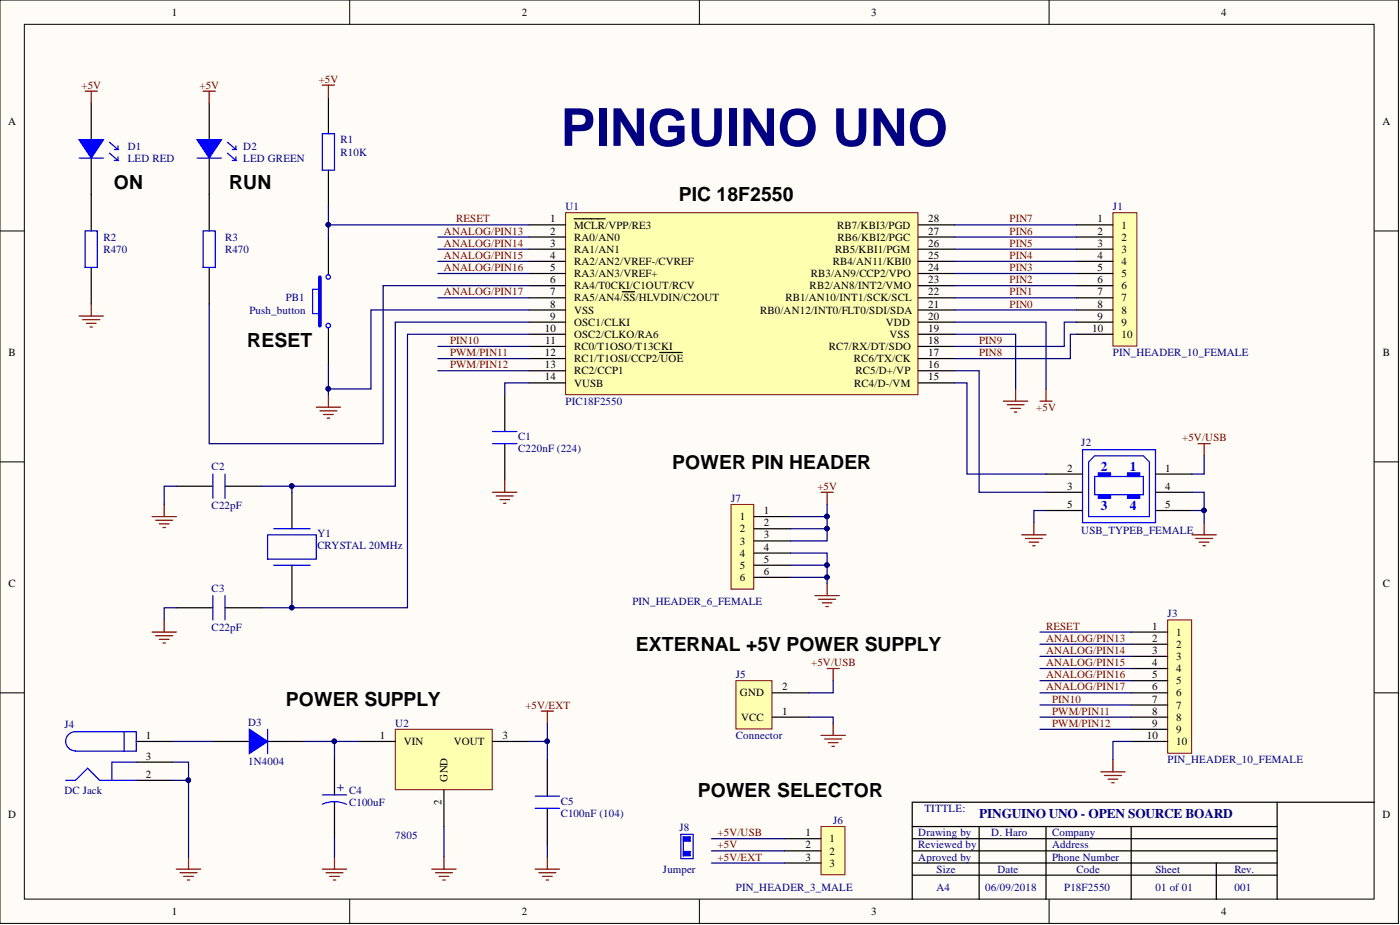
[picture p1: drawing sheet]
<svg xmlns="http://www.w3.org/2000/svg" width="292mm" height="193mm" viewBox="0 0 292 193" stroke-linecap="round" stroke-linejoin="round" font-family="sans-serif">
<g fill="#fffcf8" stroke="#000" stroke-width=".21">
<path d="M0 0h291.8v192.6h-291.8z"/>
<path d="M5.1 5.1h281.6v182.5h-281.6z"/>
</g>
<path d="M73 0v5.1M145.9 0v5.1M218.9 0v5.1M0 48.2h5.1M286.8 48.2h5M0 96.4h5.1M286.8 96.4h5M0 144.5h5.1M286.8 144.5h5M73 187.6v5.1M145.9 187.6v5.1M218.9 187.6v5.1" fill="none" stroke="#000" stroke-width=".21"/>
<path d="M118 44.4h73.5v37.9h-73.5z" fill="#ffffb0" stroke="#800000" stroke-width=".21"/>
<g fill="none" stroke="#000" stroke-width=".25">
<path d="M19 21.6v7.6M19 33v7.6M110.4 46.9h7.6M110.4 49.5h7.6M110.4 52h7.6M110.4 54.5h7.6M110.4 57.1h7.6M110.4 59.6h7.6M119.8 45.6h6.5M191.6 46.9h7.6M191.6 49.5h7.6M191.6 52h7.6"/>
<path d="M191.6 54.5h7.6M191.6 57.1h7.6M191.6 59.6h7.6M110.4 62.1h7.6M110.4 64.7h7.6M110.4 67.2h7.6M110.4 69.7h7.6M110.4 72.3h7.6M110.4 74.8h7.6M110.4 77.3h7.6M110.4 79.9h7.6M129.8 60.9h2.6"/>
<path d="M137.6 73.5h4.7M191.6 62.1h7.6M191.6 64.7h7.6M191.6 67.2h7.6M191.6 69.7h7.6M191.6 72.3h7.6M191.6 74.8h7.6M191.6 77.3h7.6M191.6 79.9h7.6"/>
</g>
<path d="M16.5 33h5.1" fill="none" stroke="#00f" stroke-width=".25"/>
<path d="M16.5 29.2h5.1l-2.6 3.8z" fill="#00f"/>
<path d="M16.5 29.2h5.1l-2.6 3.8zM22.8 32l1.8 1.5h-.7M22.8 29.7l1.8 1.5h-.7M24.6 30.4v.8M24.6 32.7v.8M41.1 33h5.1" fill="none" stroke="#00f" stroke-width=".25"/>
<path d="M17.8 19h2.5M19 19v2.6" fill="none" stroke="#800000" stroke-width=".25"/>
<path d="M43.6 21.6v7.6M43.6 33v7.6" fill="none" stroke="#000" stroke-width=".25"/>
<path d="M41.1 29.2h5.1l-2.6 3.8z" fill="#00f"/>
<g fill="none" stroke="#00f" stroke-width=".25">
<path d="M41.1 29.2h5.1l-2.6 3.8zM47.5 32l1.7 1.5h-.7M47.5 29.7l1.7 1.5h-.7M49.2 30.4v.8M49.2 32.7v.8M67.3 27.9h2.5v7.6h-2.5zM17.8 48.2h2.5v7.6h-2.5zM42.4 48.2h2.5v7.6h-2.5zM65.2 60.4h1.3v5h-1.3zM44.4 98.9v5.1M46.9 98.9v5.1M225.9 93.8h15.2v15.2h-15.2z"/>
<path d="M227.1 96.4l1.3-1.3h10.1l1.3 1.3v11.4h-12.7zM228.4 99.4h10.1v3.8h-10.1zM55.8 111.6h10.2v5h-10.2zM57.1 110.3h7.6M57.1 117.9h7.6M44.4 124.3v5M46.9 124.3v5"/>
<circle cx="68.5" cy="57.8" r=".47"/>
<circle cx="68.5" cy="67.9" r=".47"/>
</g>
<g fill="none" stroke="#800000" stroke-width=".25">
<path d="M42.4 19h2.5M43.6 19v2.6M67.3 17.8h2.5M68.5 17.8v2.5M16.5 65.9h5.1M17.3 66.7h3.5M18 67.5h2M18.8 68.2h.5M19 63.4v2.5M66 84.9h5.1M66.7 85.7h3.6M67.5 86.5h2"/>
<path d="M68.3 87.2h.5M68.5 82.4v2.5M31.7 107.8h5.1M32.5 108.5h3.5M33.2 109.3h2.1M34 110.1h.5M34.3 105.2v2.6M31.7 131.9h5.1M32.5 132.6h3.5M33.2 133.4h2.1M34 134.1h.5M34.3 129.3v2.6"/>
</g>
<g fill="none" stroke="#000" stroke-width=".25">
<path d="M68.5 20.3v7.6M68.5 35.5v7.6M19 40.6v7.6M19 55.8v7.6M43.6 40.6v7.6M43.6 55.8v7.6M68.5 49.7v7.6M68.5 68.5v7.6M36.8 101.4h7.6M46.9 101.4h7.7M60.9 102.7v7.6M60.9 117.9v7.6"/>
<path d="M36.8 126.8h7.6M46.9 126.8h7.7"/>
</g>
<path d="M66.7 57.8v10.2" fill="none" stroke="#00f" stroke-width=".76"/>
<path d="M229.2 98.6h2.5v.8h-2.5z" fill-rule="evenodd" fill="#00f"/>
<path d="M229.2 98.6h2.5v.8h-2.5z" fill="none" stroke="#00f" stroke-width=".25"/>
<path d="M235.3 98.6h2.5v.8h-2.5z" fill-rule="evenodd" fill="#00f"/>
<path d="M235.3 98.6h2.5v.8h-2.5z" fill="none" stroke="#00f" stroke-width=".25"/>
<path d="M229.2 103.2h2.5v.8h-2.5z" fill-rule="evenodd" fill="#00f"/>
<path d="M229.2 103.2h2.5v.8h-2.5z" fill="none" stroke="#00f" stroke-width=".25"/>
<path d="M235.3 103.2h2.5v.8h-2.5z" fill-rule="evenodd" fill="#00f"/>
<path d="M235.3 103.2h2.5v.8h-2.5z" fill="none" stroke="#00f" stroke-width=".25"/>
<path d="M218.2 98.9h7.7M241.1 98.9h7.6M218.2 102.7h7.7M218.2 106.5h7.7M241.1 102.7h7.6M241.1 106.5h7.6" fill="none" stroke="#000" stroke-width=".25"/>
<path d="M232.2 44.4h5v27.8h-5z" fill="#ffffb0" stroke="#800000" stroke-width=".21"/>
<g fill="none" stroke="#000" stroke-width=".25">
<path d="M224.6 46.9h7.6M224.6 49.5h7.6M224.6 52h7.6M224.6 54.5h7.6M224.6 57.1h7.6M224.6 59.6h7.6M224.6 62.1h7.6M224.6 64.7h7.6M224.6 67.2h7.6M224.6 69.7h7.6M105.3 82.4v7.6M105.3 92.6v7.6"/>
<path d="M28.4 154.7h7.6M28.4 159h7.6M44.4 154.7h7.6M55.8 154.7h7.6M28.4 162.8h7.6"/>
</g>
<g fill="none" stroke="#800000" stroke-width=".25">
<path d="M209.4 83.7h5M210.1 84.4h3.6M210.9 85.2h2M211.6 86h.6M211.9 81.1v2.6M217 83.7h2.5M218.2 81.1v2.6M250 92.6h2.5M251.2 92.6v2.5M102.8 102.7h5.1M103.5 103.5h3.6M104.3 104.2h2"/>
<path d="M105.1 105h.5M105.3 100.2v2.5M213.2 111.6h5M213.9 112.3h3.6M214.7 113.1h2M215.5 113.9h.5M215.7 109v2.6M248.7 111.6h5.1M249.5 112.3h3.5M250.2 113.1h2.1M251 113.9h.5M251.2 109v2.6"/>
</g>
<path d="M102.8 92.6h5.1M102.8 90h5.1M15.7 156.6a1.99 1.99 0 0 1-2-2 1.99 1.99 0 0 1 2-1.9h12.7v4h-12.7M25.9 152.7v4M28.4 159h-5.1v3.8M55.8 152.1v5.1M13.7 162.8h2l2.6-2.5 2.5 2.5h7.6" fill="none" stroke="#00f" stroke-width=".25"/>
<path d="M52 152.1l3.8 2.6-3.8 2.5z" fill="#00f"/>
<path d="M52 152.1l3.8 2.6-3.8 2.5z" fill="none" stroke="#00f" stroke-width=".25"/>
<path d="M82.5 152.1h20.2v12.6h-20.2z" fill="#ffffb0" stroke="#800000" stroke-width=".21"/>
<path d="M69.8 158.2v7.6M74.9 154.7h7.6M102.8 154.7h7.6M114.2 158.5v7.6M69.8 167.4v7.6M92.6 164.8v7.6M114.2 168.6v7.6" fill="none" stroke="#000" stroke-width=".25"/>
<path d="M67.2 167.8a6.2 6.2 0 0 1 5.1 0M67.3 165.8h5M111.7 168.6h5M111.7 166.1h5" fill="none" stroke="#00f" stroke-width=".25"/>
<g fill="none" stroke="#800000" stroke-width=".25">
<path d="M39.3 178.8v2.5M69.8 178.8v2.5M92.6 178.8v2.5M114.2 178.8v2.5M36.8 181.3h5.1M37.6 182.1h3.5M38.3 182.8h2.1M39.1 183.6h.5M67.3 181.3h5M68 182.1h3.6M68.8 182.8h2M69.5 183.6h.5"/>
<path d="M90.1 181.3h5.1M90.9 182.1h3.5M91.6 182.8h2M92.4 183.6h.5M111.7 181.3h5M112.4 182.1h3.6M113.2 182.8h2M113.9 183.6h.6"/>
</g>
<path d="M171.3 172.4h5v10.1h-5z" fill="#ffffb0" stroke="#800000" stroke-width=".21"/>
<path d="M163.7 175h7.6M163.7 177.5h7.6M163.7 180h7.6" fill="none" stroke="#000" stroke-width=".25"/>
<path d="M243.6 129.3h5v27.8h-5z" fill="#ffffb0" stroke="#800000" stroke-width=".21"/>
<path d="M236 131.9h7.6M236 134.4h7.6M236 136.9h7.6M236 139.5h7.6M236 142h7.6M236 144.5h7.6M236 147.1h7.6M236 149.6h7.6M236 152.1h7.6M236 154.7h7.6" fill="none" stroke="#000" stroke-width=".25"/>
<path d="M232.2 158.5v2.5M229.7 161h5M230.4 161.8h3.6M231.2 162.5h2M232 163.3h.5" fill="none" stroke="#800000" stroke-width=".25"/>
<path d="M153.5 142h7.6v10.1h-7.6z" fill="#ffffb0" stroke="#800000" stroke-width=".21"/>
<path d="M161.1 149.6h7.7M161.1 144.5h7.7" fill="none" stroke="#000" stroke-width=".25"/>
<path d="M172.6 139.5h2.5M173.8 139.5v2.5M171.3 153.4h5.1M172.1 154.2h3.5M172.8 154.9h2.1M173.6 155.7h.5M173.8 150.9v2.5" fill="none" stroke="#800000" stroke-width=".25"/>
<path d="M152.5 105.2h4.8v17.7h-4.8z" fill="#ffffb0" stroke="#800000" stroke-width=".21"/>
<g fill="none" stroke="#000" stroke-width=".25">
<path d="M157.3 107.8h7.7M157.3 110.3h7.7M157.3 112.8h7.7M157.3 115.4h7.7M157.3 117.9h7.7M157.3 120.4h7.7M190.3 172.4h76.2M190.3 175h76.2M190.3 177.5h76.2M204.3 172.4v15.2M218.2 172.4v15.2M236 172.4v15.2"/>
<path d="M266.5 167.4v20.2M286.8 167.4h-96.5v20.2M190.3 180h76.2M190.3 182.6h76.2M253.8 180v7.6"/>
</g>
<path d="M171.3 102.7h2.5M172.6 102.7v2.5M170 124.3h5.1M170.8 125h3.5M171.6 125.8h2M172.3 126.5h.5M172.6 121.7v2.6M112.9 148.3h2.6M114.2 148.3v2.6" fill="none" stroke="#800000" stroke-width=".25"/>
<path d="M142.1 174.1h2.5v5h-2.5zM142.6 174.6v4" fill="none" stroke="#00f" stroke-width=".25"/>
<g fill="#00f" stroke="#00f" stroke-width=".21">
<path d="M142.6 174.6h1.4v.9h-1.4z"/>
<path d="M142.6 177.6h1.4v.9h-1.4z"/>
</g>
<g fill="none" stroke="#000080" stroke-width=".25">
<path d="M68.5 43.1v6.6M68.5 46.9h41.9M91.4 49.5h19M91.4 52h19M91.4 54.5h19M91.4 57.1h19M110.4 59.6h-30.5v33h-36.3v-29.2M199.2 46.9h25.4M199.2 49.5h25.4M199.2 52h25.4M199.2 54.5h25.4M199.2 57.1h25.4"/>
<path d="M199.2 59.6h25.4M68.5 76.1v6.3M91.4 62.1h19M91.4 72.3h19M91.4 74.8h19M91.4 77.3h19M110.4 67.2h-27.9v34.2h-21.6M110.4 69.7h-25.4v57.1h-24.1M110.4 79.9h-5.1v2.5M110.4 64.7h-33v16.4h-8.9M199.2 79.9h2.6v19h16.4M199.2 77.3h5.1v25.4h13.9"/>
<path d="M199.2 69.7h12.7v11.4M199.2 67.2h19v13.9M199.2 62.1h25.4M199.2 64.7h25.4M224.6 67.2h-2.5v5.1h-22.9M224.6 69.7h-1.3v5.1h-24.1M251.2 95.1v3.8h-2.5M36.8 101.4h-2.5v3.8M54.6 101.4h6.3v1.3M165 115.4h7.6v5M165 117.9h7.6M165 107.8h7.6"/>
<path d="M172.6 110.3v2.5h-7.6M172.6 105.2v5.1h-7.6M218.2 106.5h-2.5v2.5M248.7 106.5h2.5v2.5M248.7 102.7h2.5v3.8M36.8 126.8h-2.5v2.5M60.9 125.5v1.3h-6.3M165 120.4h7.6v1.3M217 134.4h19M217 136.9h19M217 139.5h19M217 131.9h19"/>
<path d="M36 159h3.3v19.8M36 154.7h8.4M63.4 154.7h11.5M69.8 154.7v3.5M110.4 154.7h3.8v3.8M114.2 150.9v3.8M168.8 149.6h5v1.3M173.8 142v2.5h-5M217 142h19M217 144.5h19M217 147.1h19M217 149.6h19"/>
<path d="M217 152.1h19M236 154.7h-3.8v3.8M36 162.8h3.3M69.8 175v3.8M92.6 172.4v6.4M114.2 176.2v2.6M148.5 177.5h15.2M148.5 175h15.2M148.5 180h15.2"/>
</g>
<g fill="#000080" stroke="#000080" stroke-width=".21">
<circle cx="68.5" cy="46.9" r=".47"/>
<circle cx="68.5" cy="81.1" r=".47"/>
<circle cx="60.9" cy="101.4" r=".47"/>
<circle cx="60.9" cy="126.8" r=".47"/>
<circle cx="251.2" cy="106.5" r=".47"/>
<circle cx="69.8" cy="154.6" r=".47"/>
<circle cx="114.2" cy="154.6" r=".47"/>
<circle cx="39.3" cy="162.8" r=".47"/>
<circle cx="172.5" cy="120.4" r=".47"/>
<circle cx="172.5" cy="117.9" r=".47"/>
<circle cx="172.5" cy="110.3" r=".47"/>
<circle cx="172.5" cy="107.7" r=".47"/>
</g>
<text font-size="10.9" fill="#000080" x="117" y="30.4">PINGUINO UNO</text>
<g font-size="4.1">
<text x="23.8" y="39.5">ON</text>
<text x="47.8" y="39.5">RUN</text>
<text x="141.6" y="42">PIC 18F2550</text>
<text x="51.6" y="72.4">RESET</text>
<text x="140.3" y="97.8">POWER PIN HEADER</text>
<text x="132.6" y="135.8">EXTERNAL +5V POWER SUPPLY</text>
<text x="59.6" y="147.2">POWER SUPPLY</text>
<text x="145.6" y="166.3">POWER SELECTOR</text>
</g>
<g font-size="2.8" fill="#00f">
<text x="229.7" y="98.3">2</text>
<text x="235.8" y="98.3">1</text>
<text x="229.7" y="106.4">3</text>
<text x="235.8" y="106.4">4</text>
</g>
<g font-size="2.8" fill="#000080">
<text x="70.4" y="163.6" transform="rotate(90 70.4 163.6)">+</text>
<text x="204.3" y="170.6">PINGUINO UNO - OPEN SOURCE BOARD</text>
</g>
<g font-size="2.3">
<text x="35.9" y="3.3">1</text>
<text x="108.9" y="3.3">2</text>
<text x="181.8" y="3.3">3</text>
<text x="254.8" y="3.3">4</text>
<text x="1.7" y="26.1">A</text>
<text x="288.5" y="26.1">A</text>
<text x="114.8" y="46.4">1</text>
<text x="119.8" y="47.7">MCLR/VPP/RE3</text>
<text x="174.7" y="47.7">RB7/KBI3/PGD</text>
<text x="193.6" y="46.4">28</text>
<text x="229" y="46.4">1</text>
<text x="234" y="47.7">1</text>
<text x="114.8" y="48.9">2</text>
<text x="114.8" y="51.5">3</text>
<text x="119.8" y="50.2">RA0/AN0</text>
<text x="119.8" y="52.7">RA1/AN1</text>
<text x="174.3" y="52.7">RB5/KBI1/PGM</text>
<text x="174.8" y="50.2">RB6/KBI2/PGC</text>
<text x="193.6" y="51.5">26</text>
<text x="193.6" y="48.9">27</text>
<text x="229" y="48.9">2</text>
<text x="229" y="51.5">3</text>
<text x="234" y="50.2">2</text>
<text x="234" y="52.7">3</text>
<text x="114.8" y="54">4</text>
<text x="114.8" y="56.6">5</text>
<text x="114.8" y="59.1">6</text>
<text x="119.8" y="55.3">RA2/AN2/VREF-/CVREF</text>
<text x="119.8" y="57.8">RA3/AN3/VREF+</text>
<text x="169.2" y="57.8">RB3/AN9/CCP2/VPO</text>
<text x="173.8" y="55.3">RB4/AN11/KBI0</text>
<text x="193.6" y="59.1">23</text>
<text x="193.6" y="56.6">24</text>
<text x="193.6" y="54">25</text>
<text x="229" y="54">4</text>
<text x="229" y="56.6">5</text>
<text x="229" y="59.1">6</text>
<text x="234" y="55.3">4</text>
<text x="234" y="57.8">5</text>
<text x="114.8" y="61.6">7</text>
<text x="114.8" y="64.2">8</text>
<text x="119.8" y="60.4">RA4/T0CKI/C1OUT/RCV</text>
<text x="119.8" y="62.9">RA5/AN4/SS/HLVDIN/C2OUT</text>
<text x="119.8" y="65.4">VSS</text>
<text x="158.6" y="65.4">RB0/AN12/INT0/FLT0/SDI/SDA</text>
<text x="163.9" y="62.9">RB1/AN10/INT1/SCK/SCL</text>
<text x="168.9" y="60.4">RB2/AN8/INT2/VMO</text>
<text x="193.6" y="64.2">21</text>
<text x="193.6" y="61.6">22</text>
<text x="229" y="61.6">7</text>
<text x="229" y="64.2">8</text>
<text x="234" y="60.4">6</text>
<text x="234" y="62.9">7</text>
<text x="234" y="65.4">8</text>
<text x="113.7" y="69.2">10</text>
<text x="113.8" y="71.8">11</text>
<text x="114.8" y="66.7">9</text>
<text x="119.8" y="68">OSC1/CLKI</text>
<text x="119.8" y="70.5">OSC2/CLKO/RA6</text>
<text x="184.8" y="68">VDD</text>
<text x="185.6" y="70.5">VSS</text>
<text x="193.6" y="71.8">18</text>
<text x="193.6" y="69.2">19</text>
<text x="193.6" y="66.7">20</text>
<text x="227.9" y="69.2">10</text>
<text x="229" y="66.7">9</text>
<text x="234" y="68">9</text>
<text x="234" y="70.5">10</text>
<text x="1.8" y="74.3">B</text>
<text x="113.7" y="74.3">12</text>
<text x="113.7" y="76.8">13</text>
<text x="119.8" y="73">RC0/T1OSO/T13CKI</text>
<text x="119.8" y="75.6">RC1/T1OSI/CCP2/UOE</text>
<text x="172.9" y="73">RC7/RX/DT/SDO</text>
<text x="178.2" y="75.6">RC6/TX/CK</text>
<text x="193.6" y="76.8">16</text>
<text x="193.6" y="74.3">17</text>
<text x="288.5" y="74.3">B</text>
<text x="113.7" y="79.4">14</text>
<text x="119.8" y="78.1">RC2/CCP1</text>
<text x="119.8" y="80.6">VUSB</text>
<text x="178.2" y="80.6">RC4/D-/VM</text>
<text x="178.5" y="78.1">RC5/D+/VP</text>
<text x="193.6" y="79.4">15</text>
<text x="222.6" y="98.4">2</text>
<text x="243.1" y="98.4">1</text>
<text x="159.4" y="107.3">1</text>
<text x="222.6" y="102.2">3</text>
<text x="222.6" y="106">5</text>
<text x="243.1" y="102.2">4</text>
<text x="243.1" y="106">5</text>
<text x="154.4" y="108.5">1</text>
<text x="154.4" y="111.1">2</text>
<text x="154.4" y="113.6">3</text>
<text x="159.4" y="109.8">2</text>
<text x="159.4" y="112.3">3</text>
<text x="154.4" y="116.1">4</text>
<text x="154.4" y="118.7">5</text>
<text x="159.4" y="114.9">4</text>
<text x="159.4" y="117.4">5</text>
<text x="159.4" y="119.9">6</text>
<text x="1.8" y="122.5">C</text>
<text x="154.4" y="121.2">6</text>
<text x="288.5" y="122.5">C</text>
<text x="240.4" y="131.4">1</text>
<text x="240.4" y="133.9">2</text>
<text x="240.4" y="136.4">3</text>
<text x="245.4" y="132.6">1</text>
<text x="245.4" y="135.2">2</text>
<text x="245.4" y="137.7">3</text>
<text x="240.4" y="139">4</text>
<text x="240.4" y="141.5">5</text>
<text x="245.4" y="140.2">4</text>
<text x="245.4" y="142.8">5</text>
<text x="154.4" y="145.3">GND</text>
<text x="163.2" y="149.1">1</text>
<text x="163.2" y="144">2</text>
<text x="240.4" y="144">6</text>
<text x="240.4" y="146.6">7</text>
<text x="240.4" y="149.1">8</text>
<text x="245.4" y="145.3">6</text>
<text x="245.4" y="147.8">7</text>
<text x="30.5" y="154.2">1</text>
<text x="79.3" y="154.2">1</text>
<text x="84.3" y="155.4">VIN</text>
<text x="94.7" y="155.4">VOUT</text>
<text x="104.8" y="154.2">3</text>
<text x="154.6" y="150.4">VCC</text>
<text x="239.3" y="154.2">10</text>
<text x="240.4" y="151.6">9</text>
<text x="245.4" y="150.4">8</text>
<text x="245.4" y="152.9">9</text>
<text x="245.4" y="155.4">10</text>
<text x="30.5" y="158.5">3</text>
<text x="30.5" y="162.3">2</text>
<text x="93.4" y="163" transform="rotate(-90 93.4 163)">GND</text>
<text x="1.7" y="170.7">D</text>
<text x="92.1" y="168" transform="rotate(-90 92.1 168)">2</text>
<text x="288.5" y="170.7">D</text>
<text x="168.1" y="174.5">1</text>
<text x="168.1" y="177">2</text>
<text x="168.1" y="179.5">3</text>
<text x="173.1" y="175.7">1</text>
<text x="173.1" y="178.3">2</text>
<text x="173.1" y="180.8">3</text>
<text x="35.9" y="190.9">1</text>
<text x="108.9" y="190.9">2</text>
<text x="181.8" y="190.9">3</text>
<text x="254.8" y="190.9">4</text>
</g>
<g font-size="2.3" fill="#800000">
<text x="66.5" y="17.2">+5V</text>
<text x="17" y="18.5">+5V</text>
<text x="41.6" y="18.5">+5V</text>
<text x="95.2" y="46.4">RESET</text>
<text x="210.6" y="46.4">PIN7</text>
<text x="92.6" y="48.9">ANALOG/PIN13</text>
<text x="92.6" y="51.5">ANALOG/PIN14</text>
<text x="210.6" y="51.5">PIN5</text>
<text x="210.6" y="48.9">PIN6</text>
<text x="92.6" y="54">ANALOG/PIN15</text>
<text x="92.6" y="56.6">ANALOG/PIN16</text>
<text x="210.6" y="59.1">PIN2</text>
<text x="210.6" y="56.6">PIN3</text>
<text x="210.6" y="54">PIN4</text>
<text x="92.6" y="61.6">ANALOG/PIN17</text>
<text x="210.6" y="64.2">PIN0</text>
<text x="210.6" y="61.6">PIN1</text>
<text x="93.9" y="71.8">PIN10</text>
<text x="204.3" y="71.8">PIN9</text>
<text x="93.9" y="74.3">PWM/PIN11</text>
<text x="93.9" y="76.8">PWM/PIN12</text>
<text x="204.3" y="74.3">PIN8</text>
<text x="216.2" y="85.7">+5V</text>
<text x="246.7" y="92">+5V/USB</text>
<text x="170.5" y="102.2">+5V</text>
<text x="218.2" y="131.4">RESET</text>
<text x="218.2" y="133.9">ANALOG/PIN13</text>
<text x="218.2" y="136.4">ANALOG/PIN14</text>
<text x="169.3" y="139">+5V/USB</text>
<text x="218.2" y="139">ANALOG/PIN15</text>
<text x="218.2" y="141.5">ANALOG/PIN16</text>
<text x="109.6" y="147.8">+5V/EXT</text>
<text x="218.2" y="144">ANALOG/PIN17</text>
<text x="219.5" y="146.6">PIN10</text>
<text x="219.5" y="149.1">PWM/PIN11</text>
<text x="219.5" y="151.6">PWM/PIN12</text>
<text x="149.7" y="179.5">+5V/EXT</text>
<text x="149.7" y="174.5">+5V/USB</text>
<text x="149.7" y="177">+5V</text>
</g>
<g font-size="2.3" fill="#000080">
<text x="71.1" y="29.9">R1</text>
<text x="26.6" y="31.2">D1</text>
<text x="26.6" y="33.7">LED RED</text>
<text x="50.8" y="31.2">D2</text>
<text x="50.8" y="33.7">LED GREEN</text>
<text x="71.1" y="32.5">R10K</text>
<text x="118" y="43.9">U1</text>
<text x="232.2" y="43.9">J1</text>
<text x="21.6" y="50.2">R2</text>
<text x="21.6" y="52.7">R470</text>
<text x="46.9" y="50.2">R3</text>
<text x="46.9" y="52.7">R470</text>
<text x="52" y="65.4">Push_button</text>
<text x="59.6" y="62.9">PB1</text>
<text x="232.2" y="74.3">PIN_HEADER_10_FEMALE</text>
<text x="118" y="84.4">PIC18F2550</text>
<text x="108.1" y="91.8">C1</text>
<text x="108.1" y="94.3">C220nF (224)</text>
<text x="225.6" y="93.1">J2</text>
<text x="44.2" y="98.1">C2</text>
<text x="44.2" y="106.2">C22pF</text>
<text x="152.5" y="104.7">J7</text>
<text x="66.2" y="112.1">Y1</text>
<text x="225.6" y="111.3">USB_TYPEB_FEMALE</text>
<text x="66.2" y="114.6">CRYSTAL 20MHz</text>
<text x="44.2" y="123.5">C3</text>
<text x="44.2" y="131.6">C22pF</text>
<text x="132" y="126.3">PIN_HEADER_6_FEMALE</text>
<text x="243.6" y="128.8">J3</text>
<text x="153.5" y="141.5">J5</text>
<text x="13.5" y="151.9">J4</text>
<text x="51.8" y="151.4">D3</text>
<text x="82.5" y="151.6">U2</text>
<text x="153.5" y="154.2">Connector</text>
<text x="51.8" y="159.5">1N4004</text>
<text x="243.6" y="159.2">PIN_HEADER_10_FEMALE</text>
<text x="13.5" y="165.6">DC Jack</text>
<text x="72.8" y="165.6">C4</text>
<text x="117" y="167.9">C5</text>
<text x="72.8" y="168.1">C100uF</text>
<text x="117" y="170.4">C100nF (104)</text>
<text x="141.8" y="173.3">J8</text>
<text x="173.8" y="171.9">J6</text>
<text x="192.9" y="169.4">TITTLE:</text>
<text x="82.5" y="175">7805</text>
<text x="191.6" y="174.5">Drawing by</text>
<text x="191.6" y="177">Reviewed by</text>
<text x="191.6" y="179.5">Aproved by</text>
<text x="206.8" y="174.5">D. Haro</text>
<text x="219.5" y="174.5">Company</text>
<text x="219.5" y="177">Address</text>
<text x="219.5" y="179.5">Phone Number</text>
<text x="138.3" y="182.1">Jumper</text>
<text x="153.5" y="185.9">PIN_HEADER_3_MALE</text>
<text x="195.4" y="182.1">Size</text>
<text x="195.4" y="185.9">A4</text>
<text x="205.6" y="185.9">06/09/2018</text>
<text x="208.1" y="182.1">Date</text>
<text x="222.1" y="185.9">P18F2550</text>
<text x="224.6" y="182.1">Code</text>
<text x="241.1" y="182.1">Sheet</text>
<text x="241.1" y="185.9">01 of 01</text>
<text x="257.6" y="182.1">Rev.</text>
<text x="257.6" y="185.9">001</text>
</g>
</svg>
